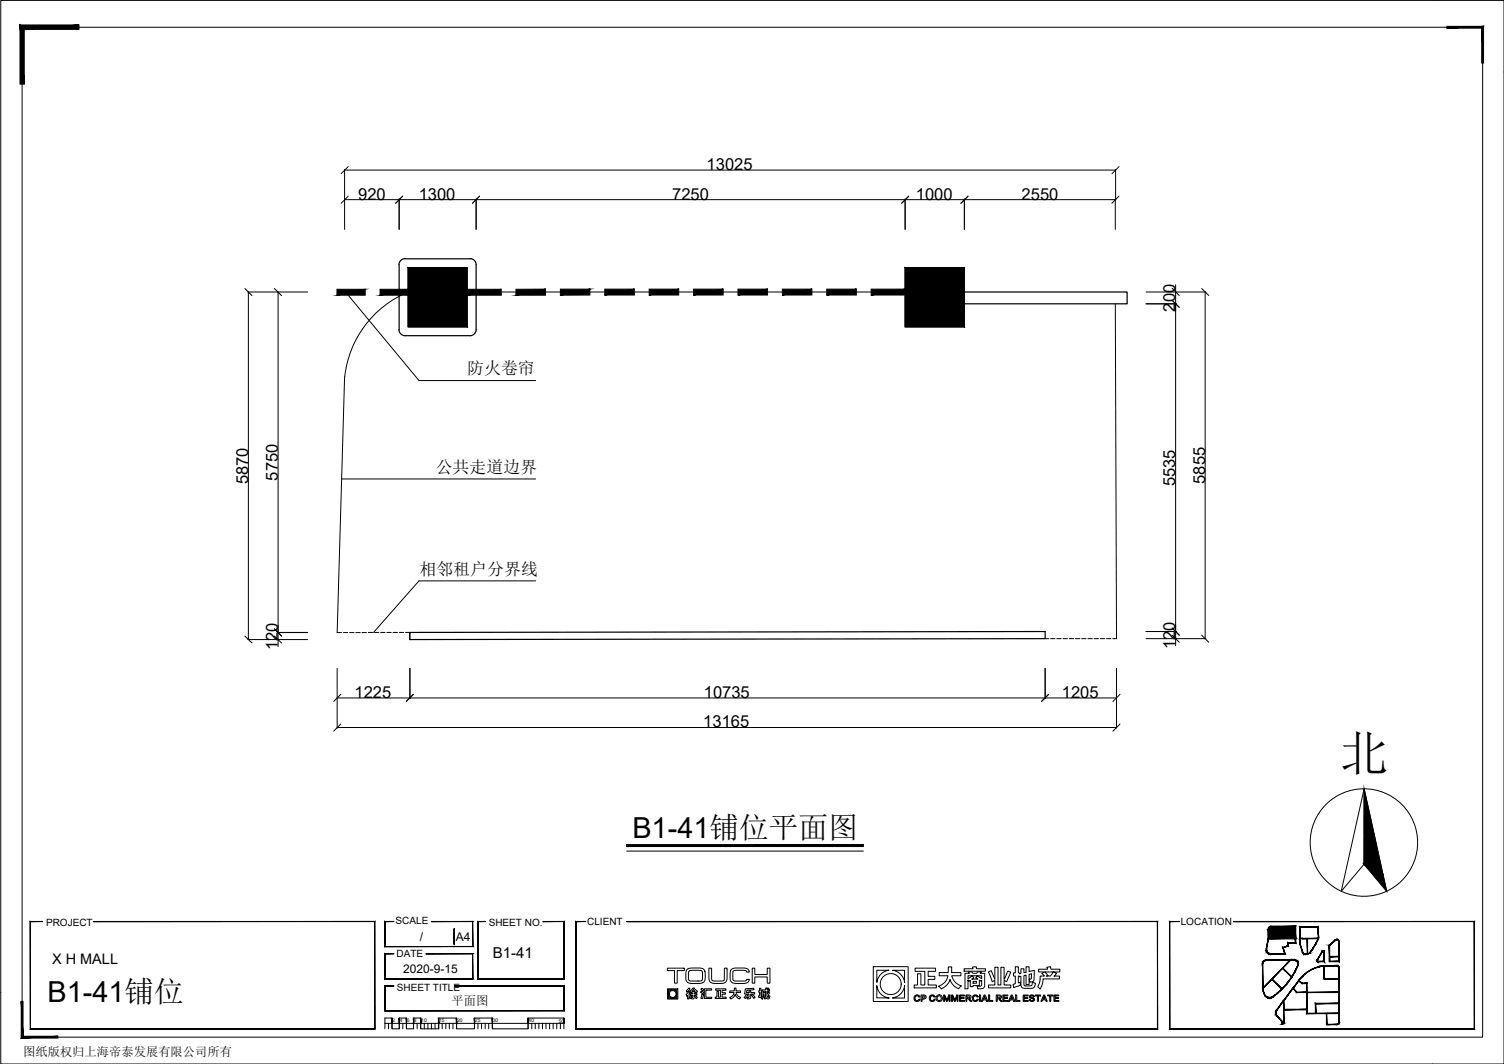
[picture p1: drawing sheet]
<svg xmlns="http://www.w3.org/2000/svg" width="420mm" height="297mm" viewBox="0 0 420 297" stroke-linecap="round" stroke-linejoin="round" font-family="sans-serif">
<g fill="none" stroke="#000" stroke-width=".28">
<path d="M94.2 176.6h1.2M95.9 176.6h1.3M97.7 176.6h1.2M99.4 176.6h1.2M101.1 176.6h1.3M102.9 176.6h1.2M104.6 176.6h1.2M106.3 176.6h1.3M108.1 176.6h1.2M109.8 176.6h1.2M111.5 176.6h1.3M113.3 176.6h1.2"/>
<path d="M292 178.3h1M293.5 178.3h1.2M295.2 178.3h1.3M297 178.3h1.2M298.7 178.3h1.2M300.4 178.3h1.3M302.2 178.3h1.2M303.9 178.3h1.2M305.6 178.3h1.3M307.4 178.3h1.2M309.1 178.3h1.2M310.9 178.3h1"/>
</g>
<!-- layer: 0 -->
<g fill="none" stroke="#000" stroke-width=".28">
<path d="M.2 .1h420v296.9h-420zM6.2 7.6h408v281.9h-408zM97.3 54.8l-2 2M97.3 46.5l-2 2M112.5 54.8l-2 2M134 54.8l-2 2M253.9 54.8l-2 2M270.4 54.8l-2 2M312.6 54.8l-2 2M312.6 46.5l-2 2M68.4 80.5l2 2M76.7 80.5l2 2"/>
<path d="M327.4 83.8l2 2M327.4 80.5l2 2M335.7 80.5l2 2M68.4 177.6l2 1.9M76.7 177.6l2 1.9M76.7 175.6l2 2M327.4 177.3l2 2M327.4 175.3l2 2M335.7 177.3l2 2M95.2 193.8l-2 2M115.5 193.8l-2 2M292.9 193.8l-1.9 2"/>
<path d="M312.9 193.8l-2 2M95.2 202.1l-2 2M312.9 202.1l-2 2M175 237.6h66.2M381.1 220.2l-.1 21.1-6.3 7.5zM381.1 220.2l6.3 28.7M107.5 285.7h50v1.5M108.5 285.7v1.5M109.5 285.7v1.5M111.5 285.7v1.5M112.5 285.7v1.5M113.5 285.7v1.5"/>
<path d="M115.5 285.7v1.5M116.5 285.7v1.5M117.5 285.7v1.5M118.5 285.7v1.5M119.5 285.7v1.5M120.5 285.7v1.5M121.5 285.7v1.5M122.6 285.7v1.5M123.5 285.7v1.5M124.5 285.7v1.5M125.5 285.7v1.5M126.5 285.7v1.5"/>
<path d="M127.6 285.7v1.5M132.5 285.7v1.5M133.5 285.7v1.5M134.5 285.7v1.5M135.6 285.7v1.5M136.5 285.7v1.5M137.5 285.7v1.5M147.5 285.7v1.5M148.5 285.7v1.5M149.5 285.7v1.5M150.5 285.7v1.5M151.6 285.7v1.5"/>
<path d="M152.5 285.7v1.5M153.5 285.7v1.5M154.5 285.7v1.5M155.5 285.7v1.5M156.5 285.7v1.5M157.5 284.2h-10v3h-10v-3h-5v3h-4.9v-3h-5v3h-5.1v-3h-2v3h-2v-3h-2v3h-2v-3h-2v3"/>
<circle cx="381" cy="235.2" r="15"/>
</g>
<g fill="#000" stroke="#000" stroke-width=".28">
<path d="M371.3 263.9h.2z"/>
<path d="M413.9 7.9v9.7h.5zM413.9 7.9l.5-.5v10.2zM404.2 7.9h9.7l.5-.5zM404.2 7.4h10.2l-10.2 .5z"/>
<path d="M5.6 7v16.5h1.2zM5.6 7l1.2 1.2v15.3zM5.6 7l1.2 1.2 15.3-1.2zM6.8 8.2l15.3-1.2v1.2z"/>
<path d="M175 235.8v.5l66.2-.5zM175 236.3l66.2-.5v.5z"/>
<path d="M381.1 220.2l5.2 23.9-5.3-2.8zM381 241.3l6.4 7.6-1.1-4.8z"/>
<path d="M26.1 257.2h78.6zM26.1 257.3l78.6-.1zM104.7 257.2v30.1zM104.6 257.3l.1 30zM8.5 287.3h96.2zM8.5 287.3l96.1-.1zM8.5 257.2v30.1zM8.5 257.2v30zM8.5 257.2h3.4zM8.5 257.3l3.4-.1z"/>
<path d="M120.6 257.2h11.5zM120.6 257.3l11.5-.1zM132 257.3l.1 7zM132 257.3l.1 7zM107.5 264.3h24.6zM107.5 264.3l24.5-.1zM107.5 257.2v7.1zM107.5 257.2l.1 7zM107.5 257.2h2.5zM107.6 257.3l2.4-.1z"/>
<path d="M126.9 259.3v4.4zM126.9 259.3v4.4z"/>
<path d="M151.7 257.2h5.9zM151.7 257.3l5.9-.1zM157.6 257.2v16.1zM157.5 257.3l.1 16zM133.5 273.3h24.1zM133.5 273.3l24-.1zM133.5 257.2v16.1zM133.5 257.2l.1 16zM133.5 257.2h2.1zM133.6 257.3l2-.1z"/>
<path d="M175 257.2h148.4zM175 257.3l148.4-.1zM323.4 257.2v30.1zM323.3 257.3l.1 30zM160.9 287.3h162.5zM160.9 287.3l162.4-.1zM160.9 257.2v30.1zM160.9 257.2l.1 30zM160.9 257.2h2.7zM161 257.3l2.6-.1z"/>
<path d="M344.6 257.2h67.3zM344.6 257.3l67.3-.1zM411.9 257.2v30.1zM411.9 257.3v30zM326.7 287.3h85.2zM326.7 287.3l85.2-.1zM326.7 257.2v30.1zM326.7 257.2l.1 30zM326.7 257.2h2.8zM326.8 257.3l2.7-.1z"/>
<path d="M354.3 259.4l.1 2.5 .1-2.4zM354.3 259.4l-.1 2.7zM354.4 261.9l-.2 .2 .8-.2zM354.2 262.1l.8-.2zM355 261.9h6.8zM355 262.1h7z"/>
<path d="M354.6 258.8l.4-.2v.1zM354.6 258.8l.2 .1 .2-.2zM354.6 258.8l.2 .1-.4 .2zM354.4 259.1l.4-.2zM354.4 259.1l-.1 .3zM354.5 259.2l-.2 .2 .2 .1z"/>
<path d="M5.9 279.6l.5 9.7v-9.7zM5.9 279.6l.5 9.7-.5 .5zM6.4 289.3l-.5 .5 10.3-.5zM5.9 289.8l10.3-.5v.5z"/>
<path d="M119 266.2h13.1zM119 266.3l13.1-.1zM132 266.3l.1 7zM132 266.3l.1 7zM107.5 273.3h24.6zM107.5 273.3l24.5-.1zM107.5 266.2v7.1zM107.5 266.2l.1 7zM107.5 266.2h2.5zM107.6 266.3l2.4-.1z"/>
<path d="M127 275.2h30.6zM127 275.3l30.6-.1zM157.6 275.2v7zM157.5 275.3l.1 6.9zM107.5 282.2h50.1zM107.5 282.2l50-.1zM107.5 275.2v7zM107.5 275.2l.1 6.9zM107.5 275.2h2.5zM107.6 275.3l2.4-.1z"/>
<path d="M352.7 269l.1 6.9zM352.7 269l.1 6.9z"/>
<path d="M352.7 275.9l.1 .7zM352.8 275.9l.1 .7zM352.8 276.6l.3 .8zM352.9 276.6l.2 .8zM353.1 277.4l.1-.1 .2 .8zM353.2 277.3l.2 .8 .1-.1z"/>
<path d="M353.4 278.1l.1-.2 .3 .5zM353.5 277.9l.3 .5zM353.9 278.2l.3 .4-.4-.2zM353.9 278.2l.3 .4 .1-.2zM354.3 278.4l.4 .2h-.5zM354.3 278.4l.4 .2v-.1zM354.7 278.5h.5l-.5 .1zM354.7 278.5h.5v-.1zM355.2 278.4l.4-.1-.4 .2zM355.2 278.4l.4-.1z"/>
<path d="M353.7 264.9v.4zM353.9 264.9l-.2 .4h.2zM353.7 265.3h.2v.5zM353.9 265.3v.5zM353.9 265.8l.1-.1 .1 .4zM354 265.7l.1 .4zM354.2 266l.3 .3-.4-.2zM354.2 266l.3 .3v-.2zM354.5 266.1l.4 .2h-.4zM354.5 266.1l.4 .2z"/>
<path d="M354.4 262l-.5 2.9zM354.2 262l-.5 2.9z"/>
<path d="M353.5 268h.4zM353.5 268l.4 .1zM353.1 268.3l.4-.3zM353.1 268.3l.1 .1 .3-.2zM353.1 268.3l.1 .1-.4 .2zM352.8 268.6l.4-.2zM352.8 268.6l.1 .1-.2 .3zM352.9 268.7l-.2 .3z"/>
<path d="M353.9 268h7zM353.9 268.1l7-.1z"/>
<path d="M354.9 266.2h3.9zM354.9 266.3h4.1zM358.4 264.4l.4 1.8 .2 .1zM358.4 264.4l.6 1.9zM358.4 264.4l.1 .2 1.3-.6zM358.5 264.6l1.3-.6 .1 .1zM359.8 263.2l.1 .9zM359.8 263.2l.1 .9zM359.8 263.2l.1 .1 1.9-.1zM359.9 263.3l1.9-.1 .2 .1zM361.8 262.1v1.1l.2 .1zM361.8 262.1l.2-.2v1.4zM354.3 262.1l7.7-.2zM354.3 261.9h7.7z"/>
<path d="M355.4 273.2l-.1 .2 2.9 2.7zM355.3 273.4l2.9 2.7-.1 .1z"/>
<path d="M355.6 278.2l1.4-.9-1.4 1zM355.6 278.2l1.4-.9-.2-.1zM356.8 277.2l1.3-1-1.1 1.1zM356.8 277.2l1.3-1zM358.1 276.1l1.6-1.5zM359.5 274.5l-1.4 1.6 1.6-1.5zM361 272.7l-1.3 1.9-.2-.1zM360.8 272.7l-1.3 1.8 1.5-1.8zM362 271.1l-1 1.6h-.2zM361.8 271l-1 1.7 1.2-1.6zM362.7 269.4l-.7 1.7-.2-.1zM362.6 269.3l-.8 1.7z"/>
<path d="M358.4 270.2l-.1 .1 2.6 2.4zM358.3 270.3l2.6 2.4z"/>
<path d="M361.2 275.7l-2.6 3.6h.1zM361.2 275.7l.2 .1-2.7 3.5z"/>
<path d="M360.5 268l-7.7 8 7.8-7.9zM360.5 268l-7.7 8-.1-.1z"/>
<path d="M360.9 268.1l.6-.1zM360.9 268h.6z"/>
<path d="M361.8 258.7v3.2l.2 .2zM361.8 258.7l.2-.1v3.5zM355 258.7h6.8l.2-.1zM355 258.6h7l-7 .1z"/>
<path d="M362.7 268.8l-.1 .6zM362.5 268.9l.1 .5 .1-.6zM362.5 268.4l.2 .4-.2 .1zM362.3 268.5l.2 .4v-.5zM362 268.1l.5 .3-.2 .1zM362 268.1l.3 .4zM361.5 268l.5 .2zM361.5 268l.5 .2z"/>
<path d="M363.1 273.3l-1.7 2.5 1.8-2.4zM363.1 273.3l-1.7 2.5-.2-.1z"/>
<path d="M363.1 262l.1 1.3zM363.1 262l.1 1.3zM363.1 263.3l.8 2.5zM363.1 263.3l.7 2.6z"/>
<path d="M363.8 265.9l.2 .3zM363.9 265.8l.1 .4 .2-.1zM364 266.2l.2-.1 .2 .2zM364.2 266.1l.2 .2z"/>
<path d="M364.4 266.2h.8zM364.4 266.3l.8-.1z"/>
<path d="M365.2 262l.1 4.2zM365.2 262v4.3zM365.3 266.2l-.1 .1zM365.2 266.3l.2-.1z"/>
<path d="M365.4 266.2h.5zM365.4 266.2h.5z"/>
<path d="M366.8 264.9l-.9 1.3-.1-.1zM366.7 264.8l-.9 1.3 1-1.2zM367.7 263.5l-.9 1.4-.1-.1zM367.5 263.4l-.8 1.4 1-1.3zM368.4 262l-.7 1.5-.2-.1zM368.3 262l-.8 1.4z"/>
<path d="M367.9 267.9l.1 .1-.1 .1zM367.9 268.1l.1-.1zM367.9 268.1v.2zM368 268.1l-.1 .2zM367.9 268.3l.1-.1v.2zM368 268.2v.2zM368.1 268.3l.1 .2zM368.1 268.3l.1 .2z"/>
<path d="M369.4 265.6l-1.5 2.3 .1 .1zM369.4 265.6l.1 .1-1.5 2.3z"/>
<path d="M368.1 258.8l.3 2.9zM368.2 258.7l.2 3zM363.2 258.8l5-.1zM363.1 258.7h5.1zM363.1 258.7l.1 3.2zM363.1 258.7v3.4zM363.2 261.9l-.1 .2 .7-.2zM363.1 262.1l.7-.2zM363.8 261.9h4.5zM363.8 262.1l4.5-.2z"/>
<path d="M368.4 261.7v.3zM368.3 261.7v.3z"/>
<path d="M369.5 265.5h.2zM369.5 265.5h.2zM369.5 265.5l.1 .1h-.2zM369.4 265.6h.2z"/>
<path d="M369.7 265.4h.2zM369.7 265.5l.2-.1z"/>
<path d="M369.8 269.6v3.7h.2zM369.8 269.6h.2v3.7z"/>
<path d="M369.8 265.5v2.7h.2zM369.8 265.5h.2v2.7z"/>
<path d="M368.6 269.8l1.3-.2zM368.6 269.8v.1l1.3-.2zM367.3 270.2l1.3-.4v.1zM367.3 270.2l1.3-.3zM366.1 270.7l1.2-.5zM366.1 270.7l1.2-.4zM365 271.5l1.1-.8zM365 271.5l1.1-.6zM363.9 272.4l1.1-.8zM363.9 272.4h.2l.9-.8zM363.9 272.4h.2l-1 .9zM363.1 273.3l.1 .1 .9-1z"/>
<path d="M369.9 273.2h4.2zM369.9 273.3l4.2-.1z"/>
<path d="M369.8 268.2l.2 .3v-.3zM369.8 268.2l.2 .3zM368.2 268.5h1.8l-.2-.2zM368.2 268.3h1.6l-1.6 .2z"/>
<path d="M371.4 267v.2l2.7-.2zM371.4 267.2l2.7-.2v.2z"/>
<path d="M371.3 263.9l.2 4.5v-4.5zM371.3 263.9l.2 4.5h-.2z"/>
<path d="M371.5 263.9l1.6-1.4-.1-.1zM371.4 263.8l1.6-1.4z"/>
<path d="M369.9 269.7l3.5-.1zM369.9 269.6h3.5z"/>
<path d="M374 270.2l.1 6.8zM374 270.2l.1 6.8z"/>
<path d="M374 262.8l.1 4.3zM374 262.8l.1 4.3z"/>
<path d="M365 277.1l9.1-.1zM365 277h9.1zM362.2 277.1l2.8-.1zM362.2 277h2.8l-2.8 .1zM361.2 275.9l1 1.2v-.1zM361.2 275.9l.1-.1 .9 1.2z"/>
<path d="M374 269.9l.1 .3zM373.9 270l.1 .2v-.3zM373.8 269.6l.2 .3-.1 .1zM373.8 269.6l.1 .4zM373.4 269.6h.4l-.1 .2zM373.4 269.6l.3 .2z"/>
<path d="M373.9 262.5l.2 .2zM373.9 262.5l.1 .3zM373.7 262.3l.1 .3zM373.7 262.3l.1 .3zM373.3 262.3h.4l-.1 .2zM373.3 262.3l.3 .2zM373 262.4l.3-.1zM373 262.4h.3z"/>
<path d="M374 267.1l.1 1.4zM374 267.1l.1 1.4zM371.4 268.5h2.7l-.1-.2zM371.4 268.3h2.6l-2.6 .2z"/>
<path d="M109.5 284.2l.1 1.5zM109.5 284.2l.1 1.5z"/>
<path d="M111.5 284.2l.1 1.5zM111.5 284.2l.1 1.5z"/>
<path d="M113.5 284.2l.1 1.5zM113.5 284.2l.1 1.5z"/>
<path d="M115.5 284.2l.1 1.5zM115.5 284.2l.1 1.5z"/>
<path d="M117.5 284.2l.1 1.5zM117.5 284.2l.1 1.5z"/>
<path d="M122.5 284.2l.1 1.5zM122.5 284.2l.1 1.5z"/>
<path d="M127.5 284.2l.1 1.5zM127.5 284.2l.1 1.5z"/>
<path d="M132.5 284.2l.1 1.5zM132.5 284.2l.1 1.5z"/>
<path d="M137.5 284.2l.1 1.5zM137.5 284.2l.1 1.5z"/>
<path d="M147.5 284.2l.1 1.5zM147.5 284.2l.1 1.5z"/>
<path d="M157.5 284.2l.1 1.5zM157.5 284.2l.1 1.5z"/>
<path d="M356.4 282.2l-.1 .5zM356.5 282.3l-.2 .4h.2zM356.3 282.7h.2l-.1 .5zM356.5 282.7l-.1 .5zM356.4 283.2l.3 .5zM356.6 283.2l.1 .5z"/>
<path d="M358.6 279.3l-2.2 2.9 .1 .1zM358.6 279.3h.1l-2.2 3z"/>
<path d="M358.6 281.8l.1 4zM358.6 281.8l.1 4zM358.6 279.3l.1 2.5zM358.6 279.3l.1 2.5z"/>
<path d="M358.1 285.9h.5v-.2zM358.1 285.9l.5-.2zM358.1 285.3v.6l.2-.2zM358.1 285.3h.2v.4zM356.7 283.7l1.4 1.6h.2zM356.7 283.7l1.6 1.6z"/>
<path d="M358.6 281.8v.1l6.4-.1zM358.6 281.9l6.4-.1 .1 .1zM365 274.6l.1 7.3zM365.1 274.4v7.5zM363.7 274.6h1.3l.1-.2zM363.8 274.4h1.3l-1.4 .2zM362.8 273.8l.9 .8 .1-.2zM362.8 273.7l1 .7-1-.6z"/>
<path d="M365 281.8l.1 1.1zM365 281.8v1.2zM365.1 282.9l-.1 .1 9.1-.1zM365 283l9.1-.1z"/>
<path d="M367.5 280.1v2.8h.1zM367.5 280.1l.1 .1v2.7zM367.5 280.1l.1 .1 6.5-.1zM367.6 280.2l6.5-.1v.1z"/>
<path d="M370.6 285.9h2.9zM370.6 286.1l2.9-.2z"/>
<path d="M370.5 282.9l.2 3.1zM370.5 282.9l.2 3.1z"/>
<path d="M373.5 285.9l.3 .1zM373.5 285.9l.3 .1zM373.7 285.9l.3-.2zM373.9 285.7l-.2 .2zM374.1 285.4l-.2 .3zM374 285.4l-.1 .3z"/>
<path d="M374 280.1l.1 5.3zM374 280.1l.1 5.3zM374 277l.1 3.1zM374 277l.1 3.1z"/>
</g>
<path d="M111.5 73.9a1.67 1.67 0 0 1 1.6-1.7h18.3a1.6 1.6 0 0 1 1.6 1.7v18.2a1.67 1.67 0 0 1-1.7 1.6h-18.1a1.67 1.67 0 0 1-1.7-1.7M111.5 73.9v18.2M114 74.7h16.5v16.6h-16.5zM252.9 74.7h16.5v16.6h-16.5zM269.4 81.5h45.5v3.3h-45.5zM114.5 176.6v1.9M114.5 176.6l177.5-.3v2l-177.5 .2" fill="none" stroke="#000" stroke-width=".34"/>
<path d="M114 81.5a29 29 0 0 0-17.7 23.7M114 81.5h.1M114 81.5h155.4M311.6 84.8l.3 93.5M96.3 105.2l-2.1 71.4" fill="none" stroke="#000" stroke-width=".28"/>
<g fill="#000" stroke="#000" stroke-width=".28">
<path d="M114 74.7l16.5 16.6v-16.6zM114 74.7l16.5 16.6h-16.5z"/>
<path d="M252.9 74.7l16.5 16.6v-16.6zM252.9 74.7l16.5 16.6h-16.5z"/>
</g>
<g fill="#000" stroke="#000" stroke-width=".28">
<path d="M94.2 82.4h7.8v-1.6zM94.2 80.8h7.8l-7.8 1.6z"/>
<path d="M106.2 82.4h7.8v-1.6zM106.2 80.8h7.8l-7.8 1.6z"/>
<path d="M130.5 82.4h9.5v-1.6zM130.5 80.8h9.5l-9.5 1.6zM130.5 80.8v1.6z"/>
<path d="M144.1 82.4h8.3v-1.7zM144.1 80.8l8.3-.1-8.3 1.7z"/>
<path d="M156.5 82.4h8.3v-1.7zM156.5 80.7h8.3l-8.3 1.7z"/>
<path d="M169 82.4h8.2v-1.7zM169 80.7h8.2l-8.2 1.7z"/>
<path d="M181.4 82.4h8.2v-1.7zM181.4 80.7h8.2l-8.2 1.7z"/>
<path d="M193.8 82.4h8.2v-1.7zM193.8 80.7h8.2l-8.2 1.7z"/>
<path d="M206.2 82.4h8.2v-1.7zM206.2 80.7h8.2l-8.2 1.7z"/>
<path d="M218.6 82.4h8.2v-1.7zM218.6 80.7h8.2l-8.2 1.7z"/>
<path d="M231 82.4h8.2v-1.7zM231 80.7h8.2l-8.2 1.7z"/>
<path d="M243.4 82.4h9.5v-1.7zM243.4 80.7h9.5l-9.5 1.7z"/>
</g>
<path d="M94.2 80.8v1.6" fill="none" stroke="#000" stroke-width=".28"/>
<!-- layer: DIM -->
<g fill="none" stroke="#000" stroke-width=".28">
<path d="M96.3 55.7h215.3M96.3 47.3v16.7M96.3 47.5h215.4M111.5 55.6v8.4M133 55.6v8.4M252.9 55.6v8.4M269.4 55.6v8.4M311.6 55.6v8.4M311.7 47.3v8.4M328.4 79.5v96.8M69.2 81.5h16.7M69.4 81.5v97"/>
<path d="M77.7 81.5v95.1M96.6 81.6l20.5 24.6h32.5M320.2 84.8h8.4M320.2 81.5h16.6M336.7 81.5v96.8M95.5 133.7h54.1M69.2 178.5h16.7M77.5 176.6h8.4M77.7 174.6v5.9M149.6 162.2h-32.5l-12.7 14.4M320.2 178.3h16.6M320.2 176.3h8.4"/>
<path d="M328.4 174.4v5.9M94.2 186.6v16.7M94.2 194.8h217.7M114.5 186.6v8.4M292 186.6v8.4M311.9 186.6v16.7M94.2 203.1h217.7"/>
</g>
<!-- layer: WALL -->
<g fill="#000" stroke="#000" stroke-width=".28">
<path d="M355 258.6h6.9z"/>
<path d="M355 258.6l6.9 .1zM354.8 258.7h7.1z"/>
<path d="M354.8 258.7l7.1 .2zM354.7 258.9h7.2z"/>
<path d="M354.7 258.9l7.2 .1zM354.7 258.9l7.2 .1h-7.3z"/>
<path d="M354.6 259l7.3 .1zM354.6 259l7.3 .1h-7.4z"/>
<path d="M354.5 259.1l7.4 .2v-.2zM354.5 259.1l7.4 .2h-7.5z"/>
<path d="M354.4 259.3l7.5 .2v-.2zM354.4 259.3l7.5 .2h-7.5z"/>
<path d="M354.4 259.5l7.5 2.5v-2.5zM354.4 259.5l7.5 2.5h-7.6z"/>
</g>
<g fill="none" stroke="#000" stroke-width=".28">
<path d="M186.4 270.3h4.1a.47 .47 0 0 1 .6 0 .47 .47 0 0 1 .1 .6l-2 .1v2.8a.47 .47 0 0 1-.5 .7 .47 .47 0 0 1-.3-.8v-2.7h-1.9zM186.5 276h2.9v2.9h-2.9zM186.7 277.6a1.16 1.16 0 0 0 1.1 1.1h-1.1zM186.7 276.3h1.1a1.16 1.16 0 0 0-1.1 1.1zM188 276.3h1.1v1.1a1.16 1.16 0 0 0-1.1-1.1zM188 278.7a1.16 1.16 0 0 0 1.1-1.1v1.1zM191.7 276.5l.8-.7 .3 .3-.9 .9zM191.8 270.8a4.6 4.6 0 0 1 3.1-.6h.1a1.64 1.64 0 0 1 2 2.2 1.62 1.62 0 0 1-.9 2l-2.6 .2a1.53 1.53 0 0 1-1.9-1.9zM192.4 271.1l.4-.2h2.3a.96 .96 0 0 1 1.1 .3 .96 .96 0 0 1 .1 1.1v.4a.97 .97 0 0 1-.3 1.1 .97 .97 0 0 1-1.1 .1h-1.4a.94 .94 0 0 1-1-.3 .94 .94 0 0 1-.2-1zM192.4 276.8a.43 .43 0 0 1 .1 .7v1.4h-.4v-1l-.3 .2-.1-.5zM193 277.9l.3 .1-.4 .8-.4-.3zM193.5 275.8h.5l.5 .7a.34 .34 0 0 1 .3 .2 .34 .34 0 0 1-.2 .4l-.2-.2v.2h-.5v.3h.8v.4h-.8v.1a.57 .57 0 0 1 .1 .7 .57 .57 0 0 1-.6 .3h-.2l-.1-.4h.4v-.7h-.7v-.4h.7v-.3h-.6l-.2-.4z"/>
<path d="M193.7 276.3l.5 .5h-.9zM194.1 278a.46 .46 0 0 1 .5 .1 .46 .46 0 0 1 .1 .5l-.2 .2zM195.8 276.1l.3-.2a.36 .36 0 0 1 .4 .2 .36 .36 0 0 1-.2 .5zM196 276.7l.6 .4-.3 .3-.6-.4zM196.1 277.5l.5 .2-.3 .8a.31 .31 0 0 1-.2 .3 .31 .31 0 0 1-.3-.1zM196.8 276h2v.4h-1.6v2h1.6v.4h-2zM198 270.3h.2a.43 .43 0 0 1 .6 .1 .43 .43 0 0 1 0 .5v1.5a1.06 1.06 0 0 0 .5 1.4l1.9 .1a.87 .87 0 0 0 1-.2 .87 .87 0 0 0 .2-1v-1.8a.47 .47 0 0 1 0-.6 .47 .47 0 0 1 .7 0v2a1.67 1.67 0 0 1-.3 1.8 1.67 1.67 0 0 1-1.8 .5h-.9a1.7 1.7 0 0 1-1.7-.5 1.7 1.7 0 0 1-.4-1.8zM199.9 276h2.9v.5h-1.1v.6h.9v.5h-.9v.8h1.2v.4h-3.1v-.4h.5v-1.6h.4v1.6h.6v-1.9h-1.4zM203.9 276.6h1.2v-.8h.5v.8h1.3v.5h-1.3a1.99 1.99 0 0 0 1.3 1.4l-.4 .4-1.2-1.2a1.45 1.45 0 0 1-1.2 1.1l-.3-.3a1.83 1.83 0 0 0 1.3-1.4h-1.2zM204.2 270.7a2.94 2.94 0 0 1 2.2-.5h1a1.47 1.47 0 0 1 1.9 1.2h-.7a1.61 1.61 0 0 0-1.7-.5h-1a.89 .89 0 0 0-1 .1 .89 .89 0 0 0-.2 1v.7a.97 .97 0 0 0 .3 1.1 .97 .97 0 0 0 1.1 .1h1.5a.89 .89 0 0 0 1.1-.5l.6 .1a1.71 1.71 0 0 1-2.2 1.1h-1.1a1.69 1.69 0 0 1-1.8-.6 1.69 1.69 0 0 1-.2-1.7zM208.2 276l2.3-.1 .2 .4-2 .1-.2 .7h.8v-.5h.4v.5h1.1v.4h-1.1v.8a.44 .44 0 0 1-.1 .4 .44 .44 0 0 1-.4 .1l-.5 .1-.1-.5 .7-.1v-.8h-1.3zM208.5 277.6l.5 .2-.8 1-.3-.3z"/>
<path d="M209.9 277.8h.1a.63 .63 0 0 1 .9 .6l-.4 .3zM210.1 270.3l.8 .1v1.7h3.4v-1.1a.46 .46 0 0 1 .4-.7 .46 .46 0 0 1 .4 .7v2.5a.61 .61 0 0 1-.2 1l-.6-.1v-1a.51 .51 0 0 0 0-.7 .51 .51 0 0 0-.7 0h-2.1a.43 .43 0 0 0-.5 0 .43 .43 0 0 0-.1 .5v.6a.46 .46 0 0 1 0 .6 .46 .46 0 0 1-.6 .1l-.2-.1zM212.2 275.9h.4v.7h.2v.4h-.2v.9l.2-.1v.4l.1-1.9h1a.29 .29 0 0 1 0-.4 .29 .29 0 0 1 .4 0v.4h.3l-.3-.3 .3-.2 .3 .4-.2 .1h.3v.4a.46 .46 0 0 0-.7 .1 .46 .46 0 0 0 .1 .6l.2-.5 .4 .2-.6 1.1 .2 .2a.26 .26 0 0 1 .1-.4 .26 .26 0 0 1 .3 0 .52 .52 0 0 1 0 .7 .52 .52 0 0 1-.7 .1l-.2-.3-.4 .4-.2-.3a1.52 1.52 0 0 0 .3-1.9h-.6v.4h.7l-.1 .4a.54 .54 0 0 1 0 .6 .54 .54 0 0 1-.6 .2v-.1l-.3 .7-.3-.3 .2-.4-.8 .3-.1-.4a.76 .76 0 0 0 .2-1.1l-.1-.4h.2zM213.2 277.4h.2v.6h-.2zM244 269.9h9.7v9.7h-9.7zM244.9 275.2a3.9 3.9 0 0 0 3.5 3.4h-3.5zM244.9 270.9h3.4a3.9 3.9 0 0 0-3.4 3.4zM249.4 270.9h3.3v3.3a4 4 0 0 0-3.3-3.3zM252.7 275.2v3.4h-3.4a4 4 0 0 0 3.4-3.4zM255.4 278.1a.86 .86 0 0 1 .9-.4 .86 .86 0 0 1 .7 .6l-.3 .1a.62 .62 0 0 0-1.1 .1 .62 .62 0 0 0 .7 .8l.2-.1a.26 .26 0 0 1 .2-.3 .26 .26 0 0 1 .3 .3 .26 .26 0 0 1-.3 .2 .92 .92 0 0 1-1.2-.1 .92 .92 0 0 1-.1-1.2zM255.7 270.3h5.7v.9h-2.1v1.4h1.9v.8h-1.9v1.6h2.3v.8h-6.2v-.8h.9v-3.1h1v3.1h1.1v-3.8h-2.7zM257.3 277.8h.5a.64 .64 0 0 1 .9 .6 .64 .64 0 0 1-1 .5l-.1 .7h-.3z"/>
<path d="M257.6 278h.3a.37 .37 0 0 1 .5 .4 .37 .37 0 0 1-.6 .2h-.2zM259.8 278a.87 .87 0 0 1 1.4 .3l-.3 .1a.61 .61 0 0 0-1 0 .61 .61 0 0 0 .4 .9l.5-.1a.25 .25 0 0 1 .2-.3 .25 .25 0 0 1 .3 .3 .25 .25 0 0 1-.3 .2 .93 .93 0 0 1-1.3-.1 .93 .93 0 0 1 .1-1.3zM262.4 271.5h2.5v-1.6h1l-.1 1.6h2.6v.9h-2.5a3.8 3.8 0 0 0 2.6 2.8l-.7 .8a4.3 4.3 0 0 1-2.4-2.5 4.4 4.4 0 0 1-2.4 2.6l-.7-.8a3.6 3.6 0 0 0 2.5-2.9h-2.4zM263.6 277.8h.4l.5 1.4 .1-.3a.99 .99 0 0 1 .8-1.1v1.8h-.3l.1-1.5-.6 1.5-.2-.1-.5-1.4v1.5h-.3zM265.8 277.8h.4l.5 1.4 .2-.3a.99 .99 0 0 1 .7-1.1v1.8h-.2v-1.5l-.5 1.5h-.3l-.5-1.5v1.5h-.3zM268.1 277.8h1.3v.2h-1v.5h1v.3h-1v.5h1.1v.3h-1.4zM269.3 270.5h2.5l-.1-.6h.3h.8v.6h2.5v.6h-5.3a.48 .48 0 0 1-.7 0 .48 .48 0 0 1 0-.6zM269.6 271.7h1.2l-.3-.4 1 .1a1.12 1.12 0 0 0 1.3 .3l.4-.4h1l-.4 .4h1.3v3.2a1.11 1.11 0 0 1-1.6 1.1h-.4l-.1-.7a.83 .83 0 0 0 1.2-.6v-1l-.1 .2-.5-.3v1.6h-1.8l-.1 .2a.48 .48 0 0 1-.6 0 .48 .48 0 0 1 0-.6v-1.1l-.5 .3-.2-.4v1.8a.48 .48 0 0 1 0 .6 .48 .48 0 0 1-.7 0h-.1zM269.8 277.8h.6a.56 .56 0 0 1 .9 .2 .56 .56 0 0 1-.5 .8l.7 .8h-.4l-.4-.5a.32 .32 0 0 0-.3-.3 .32 .32 0 0 0-.3 .3v.5h-.3zM270.1 278h.3a.35 .35 0 0 1 .5 .1 .35 .35 0 0 1 0 .5 .35 .35 0 0 1-.5-.1h-.3zM270.4 272.4h3.2a.44 .44 0 0 1 .6 0 .44 .44 0 0 1 0 .6v.2l-1.2-.7-.4 .5 .6 .3h-1.7l.5-.3-.4-.6-1.2 .9zM271.7 278.1a.86 .86 0 0 1 .9-.4 .86 .86 0 0 1 .7 .6l-.3 .1a.62 .62 0 0 0-1.1 .1 .62 .62 0 0 0 .7 .8l.2-.1a.26 .26 0 0 1 .2-.3 .26 .26 0 0 1 .3 .3 .26 .26 0 0 1-.3 .2 .92 .92 0 0 1-1.2-.1 .92 .92 0 0 1-.1-1.2z"/>
<path d="M271.8 274h1v.5h-1zM273.6 277.8h.3v1.8h-.3zM274.9 277.8h.3l.8 1.8h-.4l-.1-.5h-.8l-.2 .5h-.3zM275.1 278.1l.3 .8h-.7zM276.1 271.3l.8-.3 1 2.3v-2.6a.5 .5 0 0 1 0-.6 .5 .5 0 0 1 .7-.1h.2v5h.8v-5h.9v3.4l1-2.3 .9 .3-1.2 2.7-.7-.4v1.3h1.9v.8h-6.2a.47 .47 0 0 1-.1-.6 .47 .47 0 0 1 .5-.2h1.3v-1.1a.42 .42 0 0 0-.7 .2zM276.2 277.8h.3v1.5h.9v.3h-1.2zM278.3 277.8h.7a.54 .54 0 0 1 .7 .3 .54 .54 0 0 1-.4 .7l.7 .8h-.5l-.3-.5a.34 .34 0 0 0-.4-.3 .34 .34 0 0 0-.2 .5v.3h-.3zM278.6 278h.3a.33 .33 0 0 1 .5 .1 .33 .33 0 0 1-.1 .4 .33 .33 0 0 1-.4 0h-.3zM280.2 277.8h1.4v.2h-1.1v.5h1v.3h-1v.5h1.1v.3h-1.4zM282.5 277.8h.3l.7 1.8h-.3l-.2-.5h-.8l-.1 .5h-.4zM282.6 278.1l.4 .8h-.7zM283.6 269.9a.53 .53 0 0 1 .9 .3v1.4h.3v.3l.4-.2v-1a.46 .46 0 0 1 .4-.3 .46 .46 0 0 1 .4 .2v1l.6-.2v-1.5h.9v1.3l1.4-.3-.1 2.9-1.1 .4-.2-.9 .6-.1 .1-1.3-.7 .1v2.9h-.9v-2.7l-.6 .2v2.3a.58 .58 0 0 0 .9 .5h1.2l.3-1 .2 .1a.55 .55 0 0 1 .6 .2 .55 .55 0 0 1-.1 .7 1.37 1.37 0 0 1-1.9 .7h-.9a1.14 1.14 0 0 1-1.1-1.6v-1.7l-.4 .1v-.2h-.3v1.9l.5-.2a.76 .76 0 0 1 0 .9 .76 .76 0 0 1-.9 .3l-.9 .3-.2-.9 .6-.2v-2.1h-.5v-.9h.5z"/>
<path d="M283.7 277.8h.4v1.5h.8v.3h-1.2zM285.8 277.8h1.4v.2h-1.1v.5h1v.3h-1v.5h1.2v.3h-1.5zM287.6 278a.77 .77 0 0 1 1.4 .2l-.3 .1a.34 .34 0 0 0-.5-.4 .34 .34 0 0 0-.1 .6 .63 .63 0 0 1 .8 .2 .63 .63 0 0 1-.2 .9l-.9-.1-.3-.5h.2a.45 .45 0 0 0 .5 .4 .45 .45 0 0 0 .4-.5h-.1a.81 .81 0 0 1-.9-.9zM289.2 277.8h1.5v.2h-.6v1.6h-.3v-1.6h-.6zM290.2 270.6h2.5l-.3-.6 1-.1 .2 .7h1.8a.5 .5 0 0 1 .7 .1 .5 .5 0 0 1-.1 .6h-1.7l.8 .5-.6 .7h1.5v.8h-4.6a4.5 4.5 0 0 1-.9 2.8v-.1a.7 .7 0 0 1-.6-.5 .7 .7 0 0 1 .3-.7l.3-1 .1-1.3h1.2l-.7-.7 .7-.5h-1.6zM291.5 277.8h.3l.8 1.8h-.3l-.2-.5h-.8l-.2 .5h-.3zM291.7 278.1l.3 .8h-.6zM291.9 271.3h2.4l-.2 .3a1.26 1.26 0 0 1-1.7 .9l.3-.2zM292.7 277.8h1.5v.2h-.7v1.6h-.3v-1.6h-.5zM294.4 277.8h1.4v.2h-1.1v.5h1v.3h-1v.5h1.1v.3h-1.4z"/>
<circle cx="187.9" cy="277.5" r=".96"/>
<circle cx="248.8" cy="274.7" r="2.94"/>
<circle cx="262.3" cy="278.7" r=".65"/>
<circle cx="262.4" cy="278.7" r=".93"/>
</g>
<text font-size="13.7" x="374.3" y="215.4">北</text>
<g font-size="8.1">
<text x="176.7" y="234">B1-41铺位平面图</text>
<text x="13.3" y="279.8">B1-41铺位</text>
</g>
<g font-size="4.7">
<text x="130.5" y="104.5">防火卷帘</text>
<text x="121.7" y="132">公共走道边界</text>
<text x="117.2" y="160.4">相邻租户分界线</text>
</g>
<g font-size="4.6">
<text x="197.4" y="47.4">13025</text>
<text x="100.1" y="55.7">920</text>
<text x="117" y="55.7">1300</text>
<text x="187.8" y="55.7">7250</text>
<text x="255.9" y="55.7">1000</text>
<text x="285.4" y="55.7">2550</text>
<text x="328.3" y="87" transform="rotate(-90 328.3 87)">200</text>
<text x="69.3" y="135.2" transform="rotate(-90 69.3 135.2)">5870</text>
<text x="77.6" y="134.2" transform="rotate(-90 77.6 134.2)">5750</text>
<text x="328.3" y="135.7" transform="rotate(-90 328.3 135.7)">5535</text>
<text x="336.6" y="135.1" transform="rotate(-90 336.6 135.1)">5855</text>
<text x="77.6" y="181.6" transform="rotate(-90 77.6 181.6)">120</text>
<text x="328.3" y="181.3" transform="rotate(-90 328.3 181.3)">120</text>
<text x="99.1" y="194.8">1225</text>
<text x="196.6" y="194.8">10735</text>
<text x="296.6" y="194.8">1205</text>
<text x="196.5" y="203">13165</text>
</g>
<text font-size="4.2" x="137.7" y="267.3">B1-41</text>
<text font-size="4" x="14.6" y="269.1">X H MALL</text>
<g font-size="3.4">
<text x="117.3" y="262.7">/</text>
<text x="127.3" y="262.7">A4</text>
<text x="112.6" y="271.6">2020-9-15</text>
<text x="126.2" y="280.7">平面图</text>
<text x="6.5" y="294.8">图纸版权归上海帝泰发展有限公司所有</text>
</g>
<g font-size="2.8">
<text x="12.9" y="258.6">PROJECT</text>
<text x="110.5" y="258.1">SCALE</text>
<text x="136.5" y="258.4">SHEET NO.</text>
<text x="164" y="258.3">CLIENT</text>
<text x="329.9" y="258.3">LOCATION</text>
<text x="110.8" y="267.3">DATE</text>
<text x="110.9" y="276.6">SHEET TITLE</text>
</g>
<g font-size="1.4">
<text x="109.7" y="285.4">2</text>
<text x="111.7" y="285.4">4</text>
<text x="113.7" y="285.4">6</text>
<text x="115.7" y="285.4">8</text>
<text x="117.7" y="285.4">10</text>
<text x="122.7" y="285.4">15</text>
<text x="127.7" y="285.4">20</text>
<text x="132.7" y="285.4">25</text>
<text x="137.7" y="285.4">30</text>
<text x="147.7" y="285.4">40</text>
<text x="156.1" y="285.5">50</text>
</g>
</svg>
